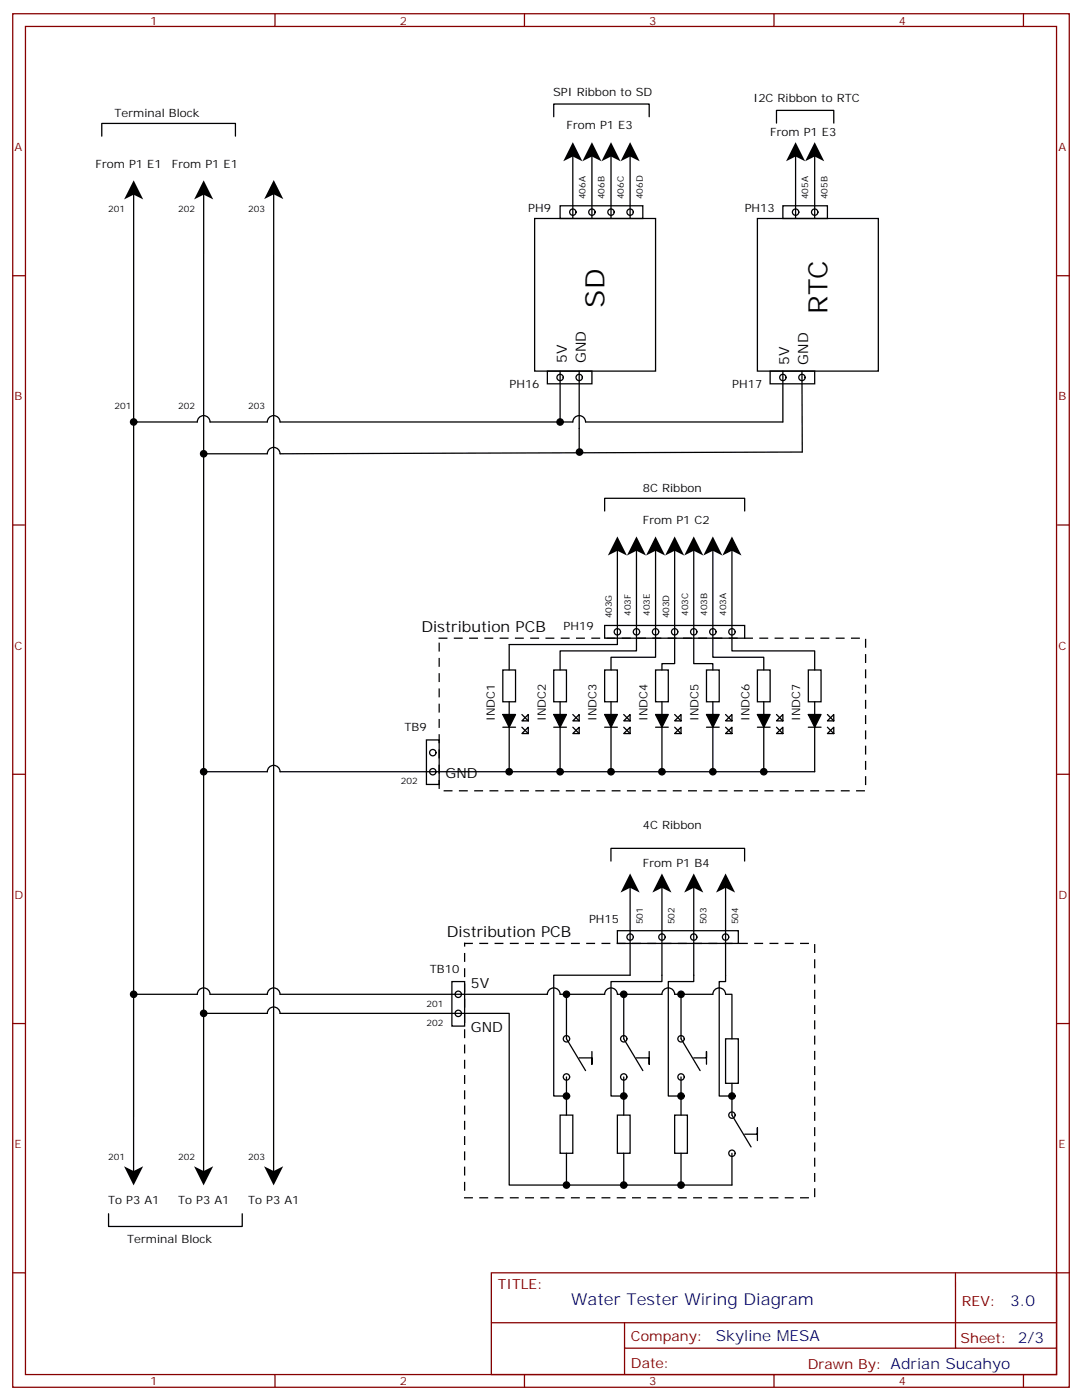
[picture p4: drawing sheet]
<svg xmlns="http://www.w3.org/2000/svg" width="300mm" height="388mm" viewBox="0 0 300 388" stroke-linecap="round" stroke-linejoin="round" font-family="sans-serif">
<g fill="none" stroke="#870000" stroke-width=".35">
<path d="M3.5 3.8h292.8v381h-292.8zM7.1 7.3h285.7v374h-285.7zM76.2 3.8v3.5M145.3 3.8v3.5M214.5 3.8v3.5M283.6 3.8v3.5M3.5 76.5h3.6M292.8 76.5h3.5M3.5 145.6h3.6M292.8 145.6h3.5M3.5 214.8h3.6M292.8 214.8h3.5"/>
<path d="M3.5 283.9h3.6M292.8 283.9h3.5M3.5 353.1h3.6M136.2 353.1h156.6v28.2h-156.6zM264.8 353.1v20.9M292.8 353.1h3.5M136.2 366.9h156.5M173.1 374h119.6M173.1 366.9v14.1M76.2 381.3v3.5M145.3 381.3v3.5M214.5 381.3v3.5"/>
<path d="M283.6 381.3v3.5"/>
</g>
<g fill="none" stroke="#000" stroke-width=".35">
<path d="M28.2 37.8v-3.6h37v3.6M153.5 32.4v-3.5h26.4v3.5M215.2 34.1v-3.5h15.9v3.5M37 53.6v273.4M56.4 53.6v273.4M75.8 53.6v273.4M155.2 57.1h23v3.5h-23zM158.7 41.2v19.4M164 41.2v19.4M169.3 41.2v19.4M174.6 41.2v19.4M217 57.1h12.3v3.5h-12.3z"/>
<path d="M220.5 41.2v19.4M225.8 41.2v19.4M148.2 60.6h33.5v42.3h-33.5zM209.9 60.6h33.5v42.3h-33.5zM151.7 102.9h12.3v3.6h-12.3zM155.2 102.9v14.2M160.5 102.9v23M213.4 102.9h12.4v3.6h-12.4zM217 102.9v14.2h-54.7a1.76 1.76 0 0 0-1.8-1.8 1.76 1.76 0 0 0-1.8 1.8h-81.1a1.76 1.76 0 0 0-1.8-1.8 1.76 1.76 0 0 0-1.7 1.8h-15.9a1.76 1.76 0 0 0-1.8-1.8 1.76 1.76 0 0 0-1.7 1.8h-17.7M222.2 102.9l.1 22.5-144.7 .5a1.76 1.76 0 0 0-1.8-1.8 1.76 1.76 0 0 0-1.7 1.8h-17.7M167.6 141.7v-3.5h38.8v3.5M171.1 152.3v26.5h-30v7"/>
<path d="M176.4 152.3v28.3h-21.2v5.2M181.7 152.3v30h-12.4v3.5M187 152.3v31.8h-3.6v1.7M192.3 152.3v31.8h5.3v1.7M197.6 152.3v30h14.1v3.5M202.8 152.3v28.3h23v5.2M167.6 173.5h38.8v3.5h-38.8zM139.3 185.8h3.6v8.9h-3.6zM141.1 194.7v19.4M144.6 200l1.8-1.8v1.8zM144.6 198.2l1.8 1.8M153.5 185.8h3.5v8.9h-3.5z"/>
<path d="M155.2 194.7v19.4M158.7 200l1.8-1.8v1.8zM158.7 198.2l1.8 1.8M167.6 185.8h3.5v8.9h-3.5zM169.3 194.7v19.4M172.9 200l1.7-1.8v1.8zM172.9 198.2l1.7 1.8M181.7 185.8h3.5v8.9h-3.5zM183.4 194.7v19.4M187 200l1.7-1.8v1.8zM187 198.2l1.7 1.8M195.8 185.8h3.5v8.9h-3.5z"/>
<path d="M197.6 194.7v19.4M201.1 200l1.7-1.8v1.8zM201.1 198.2l1.7 1.8M209.9 185.8h3.5v8.9h-3.5zM211.7 194.7v19.4M215.2 200l1.8-1.8v1.8zM215.2 198.2l1.8 1.8M224 185.8h3.5v8.9h-3.5zM225.8 194.7v19.4h-148.2a1.76 1.76 0 0 0-1.8-1.8 1.76 1.76 0 0 0-1.7 1.8h-17.7M229.3 200l1.8-1.8v1.8zM229.3 198.2l1.8 1.8M118.2 205.2h3.5v12.4h-3.5z"/>
<path d="M139.3 201.7h3.6M144.6 203.5l1.8-1.8v1.8zM144.6 201.7l1.8 1.8M153.5 201.7h3.5M158.7 203.5l1.8-1.8v1.8zM158.7 201.7l1.8 1.8M167.6 201.7h3.5M172.9 203.5l1.7-1.8v1.8zM172.9 201.7l1.7 1.8M181.7 201.7h3.5M187 201.7l1.7 1.8M188.7 201.7v1.8h-1.7z"/>
<path d="M195.8 201.7h3.5M201.1 201.7l1.7 1.8M202.8 201.7v1.8h-1.7zM209.9 201.7h3.5M215.2 203.5l1.8-1.8v1.8zM215.2 201.7l1.8 1.8M224 201.7h3.5M229.3 203.5l1.8-1.8v1.8zM229.3 201.7l1.8 1.8M169.3 238.8v-3.5h37.1v3.5M171.1 258.2h33.5v3.5h-33.5zM174.6 245.8v24.7h-21.1v33.5h3.5"/>
<path d="M183.4 245.8v26.5h-14.1v31.7h3.6M192.3 245.8v26.5h-7.1v31.7h3.5M201.1 245.8v26.5h-1.8v31.7h3.5M37 275.8h17.7a1.76 1.76 0 0 1 1.7-1.8 1.76 1.76 0 0 1 1.8 1.8h15.9a1.76 1.76 0 0 1 1.7-1.8 1.76 1.76 0 0 1 1.8 1.8h74.1a1.76 1.76 0 0 1 1.8-1.8 1.76 1.76 0 0 1 1.7 1.8h12.4a1.76 1.76 0 0 1 1.7-1.8 1.76 1.76 0 0 1 1.8 1.8h12.3a1.76 1.76 0 0 1 1.8-1.8 1.76 1.76 0 0 1 1.8 1.8h10.6a1.76 1.76 0 0 1 1.7-1.8 1.76 1.76 0 0 1 1.8 1.8h1.7v12.3M125.2 272.3h3.6v12.3h-3.6zM157 275.8v12.3l5.3 8.9M172.9 275.8v12.3l5.3 8.9M188.7 275.8v12.3l5.3 8.9M56.4 281.1h17.7a1.76 1.76 0 0 1 1.7-1.8 1.76 1.76 0 0 1 1.8 1.8h63.5v47.6h61.7v-8.8M157 298.7v10.6M164 291.7v3.5v-1.8h-3.5M172.9 298.7v10.6"/>
<path d="M179.9 291.7v3.5v-1.8h-3.5M188.7 298.7v10.6M192.3 293.4h3.5v-1.7v3.5M201.1 288.1h3.5v12.4h-3.5zM155.2 309.3h3.5v10.6h-3.5zM157 319.9v8.8M171.1 309.3h3.5v10.6h-3.5zM172.9 319.9v8.8M187 309.3h3.5v10.6h-3.5zM188.7 319.9v8.8M202.8 300.5v8.8l5.3 8.8M206.4 314.6h3.5v-1.8v3.6"/>
<path d="M30.1 336.7v3.5h37v-3.5"/>
<circle cx="158.8" cy="58.8" r=".88"/>
<circle cx="164" cy="58.8" r=".88"/>
<circle cx="169.3" cy="58.8" r=".88"/>
<circle cx="174.6" cy="58.8" r=".88"/>
<circle cx="220.5" cy="58.8" r=".88"/>
<circle cx="225.8" cy="58.8" r=".88"/>
<circle cx="155.2" cy="104.7" r=".88"/>
<circle cx="160.5" cy="104.7" r=".88"/>
<circle cx="217" cy="104.7" r=".88"/>
<circle cx="222.3" cy="104.7" r=".88"/>
<circle cx="171.1" cy="175.3" r=".88"/>
<circle cx="176.4" cy="175.3" r=".88"/>
<circle cx="181.7" cy="175.3" r=".88"/>
<circle cx="187" cy="175.3" r=".88"/>
<circle cx="192.3" cy="175.3" r=".88"/>
<circle cx="197.6" cy="175.3" r=".88"/>
<circle cx="202.8" cy="175.3" r=".88"/>
<circle cx="119.9" cy="208.8" r=".88"/>
<circle cx="119.9" cy="214.1" r=".88"/>
<circle cx="174.6" cy="259.9" r=".88"/>
<circle cx="183.4" cy="259.9" r=".88"/>
<circle cx="192.3" cy="259.9" r=".88"/>
<circle cx="201.1" cy="259.9" r=".88"/>
<circle cx="127" cy="275.8" r=".88"/>
<circle cx="127" cy="281.1" r=".88"/>
<circle cx="157" cy="298.7" r=".88"/>
<circle cx="157" cy="288.1" r=".88"/>
<circle cx="172.9" cy="298.7" r=".88"/>
<circle cx="172.9" cy="288.1" r=".88"/>
<circle cx="188.7" cy="288.1" r=".88"/>
<circle cx="188.7" cy="298.7" r=".88"/>
<circle cx="202.8" cy="309.3" r=".88"/>
<circle cx="202.8" cy="319.9" r=".88"/>
</g>
<g fill="#000" stroke="#000" stroke-width=".35">
<path d="M139.3 198.2h3.6l-1.8 3.5zM153.5 198.2h3.5l-1.8 3.5zM167.6 198.2h3.5l-1.8 3.5zM181.7 198.2h3.5l-1.8 3.5zM195.8 198.2h3.5l-1.7 3.5zM209.9 198.2h3.5l-1.7 3.5zM224 198.2h3.5l-1.7 3.5z"/>
<circle cx="37" cy="117.1" r=".88"/>
<circle cx="155.2" cy="117.1" r=".88"/>
<circle cx="56.4" cy="125.9" r=".88"/>
<circle cx="160.6" cy="125.4" r=".88"/>
<circle cx="56.4" cy="214.1" r=".88"/>
<circle cx="141.1" cy="214.1" r=".88"/>
<circle cx="155.2" cy="214.1" r=".88"/>
<circle cx="169.3" cy="214.1" r=".88"/>
<circle cx="183.4" cy="214.1" r=".88"/>
<circle cx="197.6" cy="214.1" r=".88"/>
<circle cx="211.7" cy="214.1" r=".88"/>
<circle cx="37" cy="275.8" r=".88"/>
<circle cx="157" cy="275.8" r=".88"/>
<circle cx="172.9" cy="275.8" r=".88"/>
<circle cx="188.7" cy="275.8" r=".88"/>
<circle cx="56.4" cy="281.1" r=".88"/>
<circle cx="157" cy="304" r=".88"/>
<circle cx="172.9" cy="304" r=".88"/>
<circle cx="188.7" cy="304" r=".88"/>
<circle cx="202.8" cy="304" r=".88"/>
<circle cx="157" cy="328.7" r=".88"/>
<circle cx="172.9" cy="328.7" r=".88"/>
<circle cx="188.7" cy="328.7" r=".88"/>
</g>
<g fill="#000">
<path d="M158.7 39.4l2.7 5.3-2.7-1.3-2.6 1.3zM164 39.4l2.7 5.3-2.7-1.3-2.6 1.3zM169.3 39.4l2.7 5.3-2.7-1.3-2.6 1.3zM174.6 39.4l2.7 5.3-2.7-1.3-2.6 1.3zM220.5 39.4l2.6 5.3-2.6-1.3-2.7 1.3zM225.8 39.4l2.6 5.3-2.6-1.3-2.7 1.3zM37 50l2.7 5.3-2.7-1.3-2.6 1.3zM56.4 50l2.7 5.3-2.7-1.3-2.6 1.3zM75.9 49.9l2.6 5.3-2.6-1.3-2.7 1.3zM171.1 148.8l2.6 5.3-2.6-1.3-2.6 1.3zM176.4 148.8l2.6 5.3-2.6-1.3-2.7 1.3zM181.7 148.8l2.6 5.3-2.6-1.3-2.7 1.3z"/>
<path d="M187 148.8l2.6 5.3-2.6-1.3-2.7 1.3zM192.3 148.8l2.6 5.3-2.6-1.3-2.7 1.3zM197.6 148.8l2.6 5.3-2.6-1.3-2.7 1.3zM202.8 148.8l2.7 5.3-2.7-1.3-2.6 1.3zM174.6 242.3l2.7 5.3-2.7-1.3-2.6 1.3zM183.4 242.3l2.7 5.3-2.7-1.3-2.6 1.3zM192.3 242.3l2.6 5.3-2.6-1.3-2.7 1.3zM201.1 242.3l2.6 5.3-2.6-1.3-2.7 1.3zM34.4 323.5l2.6 1.3 2.7-1.3-2.7 5.3zM53.8 323.5l2.6 1.3 2.7-1.3-2.7 5.3zM73.2 323.5l2.6 1.3 2.7-1.3-2.7 5.3z"/>
</g>
<path d="M121.7 177h118.2v42.4h-118.2zM128.8 261.7h97v70.5h-97z" fill="none" stroke="#000" stroke-width=".35" stroke-dasharray="2.1 2.1"/>
<g font-size="7.4">
<text x="167.6" y="85.3" transform="rotate(-90 167.6 85.3)">SD</text>
<text x="229.3" y="87.1" transform="rotate(-90 229.3 87.1)">RTC</text>
</g>
<text font-size="4.6" fill="#00f" x="158.3" y="362.1">Water Tester Wiring Diagram</text>
<g font-size="4.2">
<text x="116.8" y="175.2">Distribution PCB</text>
<text x="123.8" y="259.8">Distribution PCB</text>
</g>
<g font-size="4.2" fill="#00f">
<text x="280" y="362.3">3.0</text>
<text x="198.3" y="371.9">Skyline MESA</text>
</g>
<g font-size="3.9">
<text x="157.1" y="100.7" transform="rotate(-90 157.1 100.7)">5V</text>
<text x="162.4" y="100.7" transform="rotate(-90 162.4 100.7)">GND</text>
<text x="218.7" y="101.2" transform="rotate(-90 218.7 101.2)">5V</text>
<text x="224" y="101.2" transform="rotate(-90 224 101.2)">GND</text>
<text x="123.5" y="215.8">GND</text>
<text x="130.5" y="274">5V</text>
<text x="130.5" y="286.4">GND</text>
</g>
<g font-size="3.9" fill="#800">
<text x="137.9" y="357.6">TITLE:</text>
<text x="266.6" y="362.3">REV:</text>
<text x="174.8" y="371.8">Company:</text>
<text x="266.2" y="372.5">Sheet: 2/3</text>
<text x="174.8" y="379.5">Date:</text>
<text x="223.9" y="379.6">Drawn By: Adrian Sucahyo</text>
</g>
<g font-size="3.2" fill="#800">
<text x="41.6" y="6.8">1</text>
<text x="110.8" y="6.8">2</text>
<text x="179.9" y="6.8">3</text>
<text x="249.1" y="6.8">4</text>
<text x="4.1" y="41.9">A</text>
<text x="293.3" y="41.9">A</text>
<text x="4.1" y="111.1">B</text>
<text x="293.3" y="111.1">B</text>
<text x="4.1" y="180.2">C</text>
<text x="293.3" y="180.2">C</text>
<text x="4.1" y="249.3">D</text>
<text x="293.3" y="249.3">D</text>
<text x="4.1" y="318.5">E</text>
<text x="293.3" y="318.5">E</text>
<text x="41.6" y="384.3">1</text>
<text x="110.8" y="384.3">2</text>
<text x="179.9" y="384.3">3</text>
<text x="249.1" y="384.3">4</text>
</g>
<g font-size="3.2">
<text x="153.3" y="26.6">SPI Ribbon to SD</text>
<text x="208.8" y="28.4">I2C Ribbon to RTC</text>
<text x="31.7" y="32.4">Terminal Block</text>
<text x="157" y="35.9">From P1 E3</text>
<text x="213.4" y="37.7">From P1 E3</text>
<text x="26.5" y="46.5">From P1 E1</text>
<text x="47.6" y="46.5">From P1 E1</text>
<text x="146.4" y="58.8">PH9</text>
<text x="206.4" y="58.8">PH13</text>
<text x="141.2" y="107.6">PH16</text>
<text x="202.9" y="107.6">PH17</text>
<text x="178.2" y="136.5">8C Ribbon</text>
<text x="178.2" y="145.3">From P1 C2</text>
<text x="156.2" y="174.8">PH19</text>
<text x="112.1" y="202.8">TB9</text>
<text x="137.1" y="200" transform="rotate(-90 137.1 200)">INDC1</text>
<text x="151.2" y="200" transform="rotate(-90 151.2 200)">INDC2</text>
<text x="165.4" y="200" transform="rotate(-90 165.4 200)">INDC3</text>
<text x="179.5" y="200" transform="rotate(-90 179.5 200)">INDC4</text>
<text x="193.6" y="200" transform="rotate(-90 193.6 200)">INDC5</text>
<text x="207.7" y="200" transform="rotate(-90 207.7 200)">INDC6</text>
<text x="221.8" y="200" transform="rotate(-90 221.8 200)">INDC7</text>
<text x="178.2" y="229.9">4C Ribbon</text>
<text x="178.2" y="240.5">From P1 B4</text>
<text x="163.2" y="256">PH15</text>
<text x="119.2" y="269.8">TB10</text>
<text x="30" y="334">To P3 A1</text>
<text x="49.4" y="334">To P3 A1</text>
<text x="68.8" y="334">To P3 A1</text>
<text x="35.3" y="344.7">Terminal Block</text>
</g>
<g font-size="2.5">
<text x="30" y="58.8">201</text>
<text x="49.4" y="58.8">202</text>
<text x="68.8" y="58.8">203</text>
<text x="162.3" y="55.3" transform="rotate(-90 162.3 55.3)">406A</text>
<text x="167.6" y="55.3" transform="rotate(-90 167.6 55.3)">406B</text>
<text x="172.9" y="55.3" transform="rotate(-90 172.9 55.3)">406C</text>
<text x="178.2" y="55.3" transform="rotate(-90 178.2 55.3)">406D</text>
<text x="224" y="55.3" transform="rotate(-90 224 55.3)">405A</text>
<text x="229.3" y="55.3" transform="rotate(-90 229.3 55.3)">405B</text>
<text x="31.7" y="113.5">201</text>
<text x="49.4" y="113.5">202</text>
<text x="68.8" y="113.5">203</text>
<text x="169.5" y="171.6" transform="rotate(-90 169.5 171.6)">403G</text>
<text x="174.8" y="170.9" transform="rotate(-90 174.8 170.9)">403F</text>
<text x="180.1" y="170.9" transform="rotate(-90 180.1 170.9)">403E</text>
<text x="185.4" y="171.6" transform="rotate(-90 185.4 171.6)">403D</text>
<text x="190.7" y="170.9" transform="rotate(-90 190.7 170.9)">403C</text>
<text x="196" y="170.9" transform="rotate(-90 196 170.9)">403B</text>
<text x="201.3" y="170.9" transform="rotate(-90 201.3 170.9)">403A</text>
<text x="111.1" y="217.6">202</text>
<text x="178.2" y="256.4" transform="rotate(-90 178.2 256.4)">501</text>
<text x="187" y="256.4" transform="rotate(-90 187 256.4)">502</text>
<text x="195.8" y="256.4" transform="rotate(-90 195.8 256.4)">503</text>
<text x="204.6" y="256.4" transform="rotate(-90 204.6 256.4)">504</text>
<text x="118.2" y="279.3">201</text>
<text x="118.2" y="284.6">202</text>
<text x="30" y="321.8">201</text>
<text x="49.4" y="321.8">202</text>
<text x="68.8" y="321.8">203</text>
</g>
</svg>
